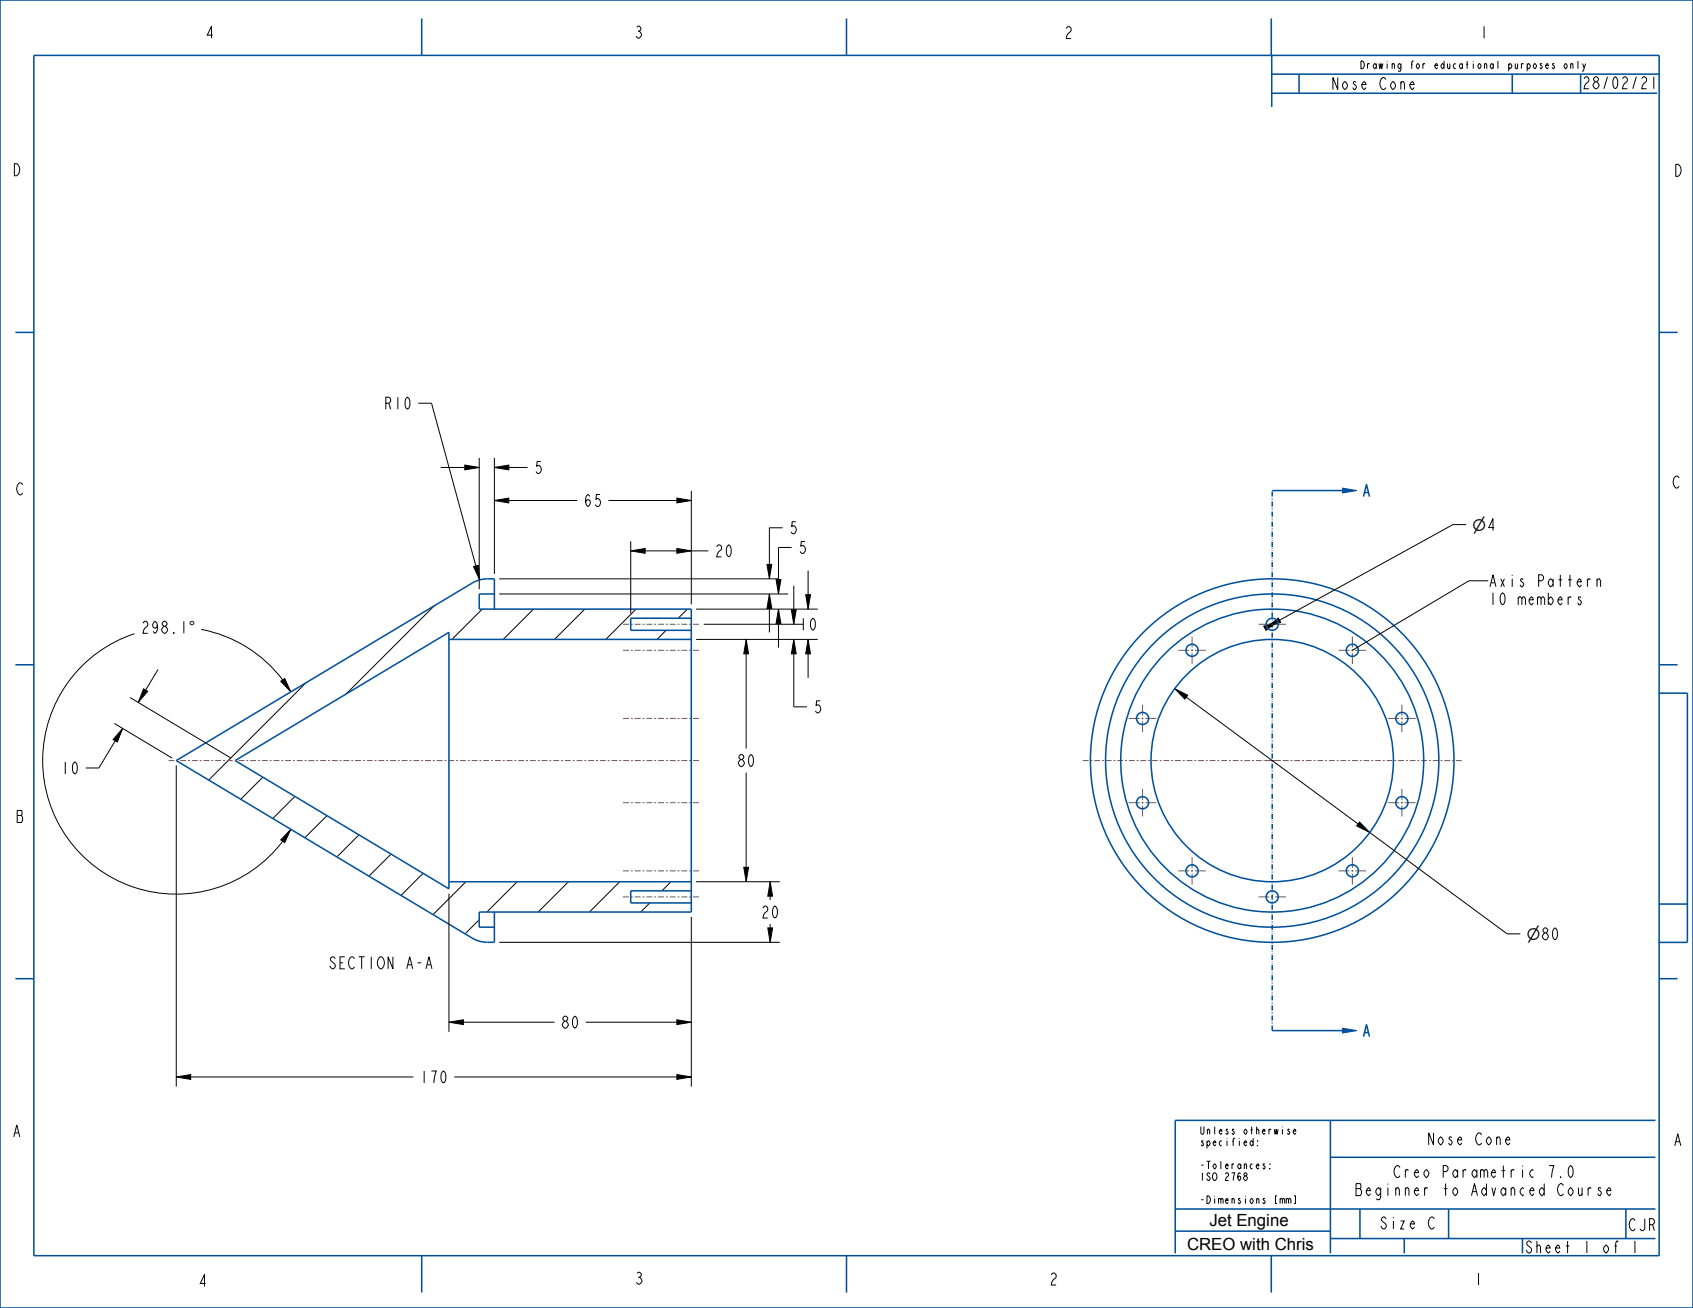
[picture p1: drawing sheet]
<svg xmlns="http://www.w3.org/2000/svg" width="559mm" height="432mm" viewBox="0 0 559 432" stroke-linecap="round" stroke-linejoin="round" font-family="sans-serif">
<path d="M443.1 339.4l4.8 .8-4.8 .8z" fill="#00509b"/>
<path d="M443.1 339.4l4.8 .8-4.8 .8z" fill="none" stroke="#00509b" stroke-width=".33"/>
<path d="M450 342.2l1-4 1 4M450.4 340.9h1.2" fill="none" stroke="#00509b" stroke-width=".51"/>
<path d="M443.1 161.1l4.8 .8-4.8 .8z" fill="#00509b"/>
<path d="M443.1 161.1l4.8 .8-4.8 .8z" fill="none" stroke="#00509b" stroke-width=".33"/>
<g fill="none" stroke="#00509b" stroke-width=".51">
<path d="M0 0h558.8v431.8h-558.8zM11.2 18.3h536.4v396.2h-536.4zM139.2 6.1v12.2M279.4 6.1v12.2M419.6 6.1v12.2M419.8 18.2v17.1M419.8 30.8h127.2M419.8 24.5h128.1M428.8 24.5v6.3M499.1 24.5v6.3M5.1 109.7h6.1M547.6 109.7h6.1"/>
<path d="M419.9 161.9h23.2M450 163.9l1-3.9 1 3.9M450.4 162.6h1.2M163.2 196.1h-5v5h70v100h-70v5h5M5.1 219.5h6.1M148.2 211.1h80M163.2 201.1v-10h-2.3a10 10 0 0 0-5.1 1.4l-97.6 58.6 97.6 58.6a10 10 0 0 0 5.1 1.4h2.3v-10M228.2 204.1h-20v4h20M547.6 219.5h6.1M547.5 228.8h9.4v82.3h-9.4M77.6 251.1l70.6-42.4v84.7zM148.2 291.1h80"/>
<path d="M228.2 294.1h-20v4h20M547.5 298.4h9.4M5.1 323.1h6.1M547.6 323.1h6.1M419.9 340.2h23.2M439.1 369.9v43.8M546.4 369.9h-158.5v43.8M387.9 399.1h158.5M439.1 382h107.3M448.9 399.1v9.8M478.1 399.1v9.8M536.7 399.1v9.8"/>
<path d="M139.2 414.5v12.2M279.4 414.5v12.2M387.9 406.4h51.2M419.6 414.5v12.2M439.1 408.9h107.3M463.5 408.9v4.8"/>
<circle cx="393.5" cy="214.7" r="2"/>
<circle cx="419.9" cy="206.1" r="2"/>
<circle cx="446.4" cy="214.7" r="2"/>
<circle cx="377.1" cy="237.2" r="2"/>
<circle cx="462.7" cy="237.2" r="2"/>
<circle cx="419.9" cy="251.1" r="60"/>
<circle cx="419.9" cy="251.1" r="55"/>
<circle cx="419.9" cy="251.1" r="50"/>
<circle cx="419.9" cy="251.1" r="40"/>
<circle cx="377.1" cy="265" r="2"/>
<circle cx="462.7" cy="265" r="2"/>
<circle cx="393.5" cy="287.5" r="2"/>
<circle cx="419.9" cy="296.1" r="2"/>
<circle cx="446.4" cy="287.5" r="2"/>
</g>
<path d="M419.9 340.2v-178.3" fill="none" stroke="#00509b" stroke-width=".51" stroke-dasharray="1.7 .5 .2 .3 .2 .5" stroke-linecap="butt"/>
<g fill="none" stroke="#000" stroke-width=".33">
<path d="M523.4 21l-.5 1.5M138.1 133.1h4.3l14.7 53.7M145.5 154.3h7.9M153.4 153.5l4.8 .8-4.8 .8zM158.2 151.1v43.4M163.2 154.3l4.7-.8v1.6zM163.2 151.1v38.4M167.9 154.3h6.2M163.2 165.2l4.7-.8v1.6zM167.9 165.2h22.6M200.8 165.2h22.6M208.2 178.7v23.8"/>
<path d="M223.4 164.4l4.8 .8-4.8 .8zM228.2 162.1v37.4M258.3 174.2h-4.4v12.1M483.9 173.2h-4.3l-57.3 31.6M493.2 174.2h-1.8l1.4-3v4M143.3 200l-29.1 29.1M156.3 187.1l1.5-.5 .5 4.8zM164.8 196.1h95.3M164.8 191.1h92.3M208.2 181.9l4.7-.8v1.6zM212.9 181.9h10.5M223.4 181.1l4.8 .8-4.8 .8z"/>
<path d="M228.2 181.9h5.6M253.2 186.3h1.5l-.8 4.8zM253.9 196.1l.8 4.7h-1.5zM256.2 191.3h1.5l-.8 4.8zM261.3 180.7h-4.4v10.6M262 193.4v7.9M265.9 196.3h1.6l-.8 4.8zM266.7 188.4v7.9M491.2 191.7h-6.4l-38.4 23M44.4 209.2a44.1 44.1 0 0 0-22.1 67.5 44.1 44.1 0 0 0 71 1M66.4 207.8a44.1 44.1 0 0 1 26.9 16.7M159.2 201.1l-10 10"/>
<path d="M176.1 201.1l-10 10M193 201.1l-10 10M209.9 201.1l-10 10M219.9 208.1l-3 3M226.9 201.1l-3 3M229.8 211.1h40.1M229.8 201.1h40.1M232.3 206.1h32.9M246.3 211.1l.8 4.7h-1.6zM246.3 215.8v31.3M253.9 200.8v8M256.9 201.1l.8 4.7h-1.5z"/>
<path d="M256.9 205.8v8M261.2 201.3h1.6l-.8 4.8zM262 211.1l.8 4.7h-1.6zM262 215.8v17.6h4.4M266.7 211.1l.8 4.7h-1.6zM266.7 215.8v8M417.1 206.7l4.6-1.6-3.8 3zM418.2 207.1l3.7-3 .8 1.3zM37.8 238.8l19 11.5M42.9 230.3l33.4 20M47.4 227.4l1.4 .8-3.2 3.7zM52.2 221l-4.1 6.8"/>
<path d="M92.7 224.9l1.3-.9 2 4.4zM101 225.4l-32.1 32.1M387.7 227.3l4.3 2.2-.9 1.3zM391.6 230.2l56.7 41.8M38 244.6l-5.4 8.9h-4.3M40.5 240.5l-1.8 4.5-1.3-.9zM58.2 252.7v106M58.7 250.8l-.4 .4M86.8 256.6l-7.3 7.3M246.3 255.1v31.2M96 273.8l-2 4.4-1.3-.9zM97.3 262.9l-7.3 7.3"/>
<path d="M107.9 269.3l-7.3 7.3M118.5 275.6l-7.3 7.3M448.7 271.4l3.4 3.4-4.3-2.2zM452.1 274.8l45.4 33.5h4.3M129.1 282l-7.3 7.2M139.6 288.3l-7.2 7.3M148.2 295v45.6M153.8 291.1l-10.9 10.8M170.7 291.1l-10 10M187.6 291.1l-10 10M204.6 291.1l-10 10M214.5 298.1l-3 3"/>
<path d="M221.5 291.1l-3 3M229.8 291.1h27.6M245.5 286.3h1.6l-.8 4.8zM254.2 291.1l.8 4.7h-1.6zM254.2 295.8v1.3M158.2 303.6l-4.7 4.7M164.8 311.1h92.6M228.2 302.7v56M253.4 306.3h1.6l-.8 4.8zM254.2 305.1v1.2M148.2 337.4l4.7-.7v1.5zM152.9 337.4h30.1"/>
<path d="M193.3 337.4h30.1M223.4 336.7l4.8 .7-4.8 .8zM58.2 355.5l4.7-.8v1.6zM62.9 355.5h73.5M149.9 355.5h73.5M223.4 354.7l4.8 .8-4.8 .8z"/>
</g>
<g fill="#000">
<path d="M153.4 153.5l4.8 .8-4.8 .8zM163.2 154.3l4.7-.8v1.6zM163.2 165.2l4.7-.8v1.6zM223.4 164.4l4.8 .8-4.8 .8zM156.3 187.1l1.5-.5 .5 4.8zM208.2 181.9l4.7-.8v1.6zM223.4 181.1l4.8 .8-4.8 .8zM253.2 186.3h1.5l-.8 4.8zM253.9 196.1l.8 4.7h-1.5zM256.2 191.3h1.5l-.8 4.8zM246.3 211.1l.8 4.7h-1.6zM256.9 201.1l.8 4.7h-1.5z"/>
<path d="M261.2 201.3h1.6l-.8 4.8zM262 211.1l.8 4.7h-1.6zM266.7 211.1l.8 4.7h-1.6zM265.9 196.3h1.6l-.8 4.8zM418.2 207.1l3.7-3 .8 1.3zM417.1 206.7l4.6-1.6-3.8 3zM47.4 227.4l1.4 .8-3.2 3.7zM92.7 224.9l1.3-.9 2 4.4zM387.7 227.3l4.3 2.2-.9 1.3zM40.5 240.5l-1.8 4.5-1.3-.9zM96 273.8l-2 4.4-1.3-.9zM448.7 271.4l3.4 3.4-4.3-2.2z"/>
<path d="M245.5 286.3h1.6l-.8 4.8zM254.2 291.1l.8 4.7h-1.6zM253.4 306.3h1.6l-.8 4.8zM148.2 337.4l4.7-.7v1.5zM223.4 336.7l4.8 .7-4.8 .8zM58.2 355.5l4.7-.8v1.6zM223.4 354.7l4.8 .8-4.8 .8z"/>
</g>
<g fill="none" stroke="#785055" stroke-width=".33">
<path d="M205.6 214.7h2M205.6 206.1h2M208.2 214.7h.7M208.2 206.1h.7M209.5 214.7h1.9M209.5 206.1h1.9M212.1 214.7h.6M212.1 206.1h.6M213.3 214.7h2M213.3 206.1h2M215.9 214.7h.7M215.9 206.1h.7"/>
<path d="M217.2 214.7h2M217.2 206.1h2M219.8 214.7h.6M219.8 206.1h.6M221.1 214.7h1.9M221.1 206.1h1.9M223.6 214.7h.7M223.6 206.1h.7M224.9 214.7h2M224.9 206.1h2M227.5 214.7h.6M227.5 206.1h.6"/>
<path d="M228.8 214.7h1.9M228.8 206.1h1.9M388.9 214.7h3.6M393.1 214.7h.7M393.5 210.1v3.6M393.5 214.4v.6M393.5 215.6v3.6M394.4 214.7h3.6M415.4 206.1h3.6M419.6 206.1h.6M420.9 206.1h3.6M441.8 214.7h3.6"/>
<path d="M446 214.7h.7M446.4 210.1v3.6M446.4 214.4v.6M446.4 215.6v3.6M447.3 214.7h3.6M205.6 237.2h2M208.2 237.2h.7M209.5 237.2h1.9M212.1 237.2h.6M213.3 237.2h2M215.9 237.2h.7M217.2 237.2h2"/>
<path d="M219.8 237.2h.6M221.1 237.2h1.9M223.6 237.2h.7M224.9 237.2h2M227.5 237.2h.6M228.8 237.2h1.9M372.6 237.2h3.6M376.8 237.2h.6M377.1 232.6v3.6M377.1 236.9v.6M377.1 238.1v3.6M378.1 237.2h3.6"/>
<path d="M458.2 237.2h3.6M462.4 237.2h.6M462.7 232.6v3.6M462.7 236.9v.6M462.7 238.1v3.6M463.7 237.2h3.6M55.6 251.1h2M58.2 251.1h.7M59.5 251.1h1.9M62.1 251.1h.6M63.3 251.1h2M65.9 251.1h.6"/>
<path d="M67.2 251.1h1.9M69.8 251.1h.6M71 251.1h2M73.6 251.1h.6M74.9 251.1h1.9M77.5 251.1h.6M78.7 251.1h2M81.3 251.1h.6M82.6 251.1h1.9M85.2 251.1h.6M86.4 251.1h2M89 251.1h.6"/>
<path d="M90.3 251.1h1.9M92.8 251.1h.7M94.1 251.1h2M96.7 251.1h.6M98 251.1h1.9M100.5 251.1h.7M101.8 251.1h2M104.4 251.1h.6M105.7 251.1h1.9M108.2 251.1h.7M109.5 251.1h2M112.1 251.1h.6"/>
<path d="M113.3 251.1h2M115.9 251.1h.7M117.2 251.1h1.9M119.8 251.1h.6M121 251.1h2M123.6 251.1h.7M124.9 251.1h1.9M127.5 251.1h.6M128.7 251.1h2M131.3 251.1h.7M132.6 251.1h1.9M135.2 251.1h.6"/>
<path d="M136.4 251.1h2M139 251.1h.6M140.3 251.1h1.9M142.9 251.1h.6M144.1 251.1h2M146.7 251.1h.6M148 251.1h1.9M150.6 251.1h.6M151.8 251.1h2M154.4 251.1h.6M155.7 251.1h1.9M158.3 251.1h.6"/>
<path d="M159.5 251.1h2M162.1 251.1h.6M163.4 251.1h1.9M165.9 251.1h.7M167.2 251.1h2M169.8 251.1h.6M171.1 251.1h1.9M173.6 251.1h.7M174.9 251.1h2M177.5 251.1h.6M178.8 251.1h1.9M181.3 251.1h.7"/>
<path d="M182.6 251.1h2M185.2 251.1h.6M186.4 251.1h2M189 251.1h.7M190.3 251.1h1.9M192.9 251.1h.6M194.1 251.1h2M196.7 251.1h.7M198 251.1h1.9M200.6 251.1h.6M201.8 251.1h2M204.4 251.1h.7"/>
<path d="M205.7 251.1h1.9M208.3 251.1h.6M209.5 251.1h2M212.1 251.1h.6M213.4 251.1h1.9M216 251.1h.6M217.2 251.1h2M219.8 251.1h.6M221.1 251.1h1.9M223.7 251.1h.6M224.9 251.1h2M227.5 251.1h.6"/>
<path d="M228.8 251.1h1.9M357.4 251.1h1.9M359.9 251.1h.7M361.2 251.1h1.9M363.7 251.1h.7M365 251.1h1.9M367.5 251.1h.7M368.8 251.1h1.9M371.3 251.1h.7M372.6 251.1h1.9M375.2 251.1h.6M376.4 251.1h1.9"/>
<path d="M379 251.1h.6M380.2 251.1h1.9M382.8 251.1h.6M384 251.1h2M386.6 251.1h.6M387.8 251.1h2M390.4 251.1h.6M391.7 251.1h1.9M394.2 251.1h.6M395.5 251.1h1.9M398 251.1h.6M399.3 251.1h1.9"/>
<path d="M401.8 251.1h.7M403.1 251.1h1.9M405.6 251.1h.7M406.9 251.1h1.9M409.4 251.1h.7M410.7 251.1h1.9M413.2 251.1h.7M414.5 251.1h1.9M417.1 251.1h5.7M423.4 251.1h1.9M425.9 251.1h.7M427.2 251.1h1.9"/>
<path d="M429.8 251.1h.6M431 251.1h1.9M433.6 251.1h.6M434.8 251.1h1.9M437.4 251.1h.6M438.6 251.1h2M441.2 251.1h.6M442.4 251.1h2M445 251.1h.6M446.3 251.1h1.9M448.8 251.1h.6M450.1 251.1h1.9"/>
<path d="M452.6 251.1h.6M453.9 251.1h1.9M456.4 251.1h.7M457.7 251.1h1.9M460.2 251.1h.7M461.5 251.1h1.9M464 251.1h.7M465.3 251.1h1.9M467.8 251.1h.7M469.1 251.1h1.9M471.7 251.1h.6M472.9 251.1h1.9"/>
<path d="M475.5 251.1h.6M476.7 251.1h1.9M479.3 251.1h.6M480.5 251.1h2M205.6 265h2M208.2 265h.7M209.5 265h1.9M212.1 265h.6M213.3 265h2M215.9 265h.7M217.2 265h2M219.8 265h.6"/>
<path d="M221.1 265h1.9M223.6 265h.7M224.9 265h2M227.5 265h.6M228.8 265h1.9M372.6 265h3.6M376.8 265h.6M377.1 260.5v3.5M377.1 264.7v.6M377.1 265.9v3.6M378.1 265h3.6M458.2 265h3.6"/>
<path d="M462.4 265h.6M462.7 260.5v3.5M462.7 264.7v.6M462.7 265.9v3.6M463.7 265h3.6M205.6 296.1h2M205.6 287.5h2M208.2 296.1h.7M208.2 287.5h.7M209.5 296.1h1.9M209.5 287.5h1.9M212.1 296.1h.6"/>
<path d="M212.1 287.5h.6M213.3 296.1h2M213.3 287.5h2M215.9 296.1h.7M215.9 287.5h.7M217.2 296.1h2M217.2 287.5h2M219.8 296.1h.6M219.8 287.5h.6M221.1 296.1h1.9M221.1 287.5h1.9M223.6 296.1h.7"/>
<path d="M223.6 287.5h.7M224.9 296.1h2M224.9 287.5h2M227.5 296.1h.6M227.5 287.5h.6M228.8 296.1h1.9M228.8 287.5h1.9M388.9 287.5h3.6M393.1 287.5h.7M393.5 283v3.5M393.5 287.2v.6M393.5 288.4v3.6"/>
<path d="M394.4 287.5h3.6M415.4 296.1h3.6M419.6 296.1h.6M420.9 296.1h3.6M441.8 287.5h3.6M446 287.5h.7M446.4 283v3.5M446.4 287.2v.6M446.4 288.4v3.6M447.3 287.5h3.6"/>
</g>
<g font-size="5.5">
<text x="485.9" y="175.2">⌀</text>
<text x="62.3" y="209.1">°</text>
<text x="503.8" y="310.3">⌀80</text>
<text x="503.8" y="310.3">⌀</text>
<text x="399.2" y="404.6">Jet Engine</text>
<text x="391.8" y="412.6">CREO with Chris</text>
</g>
<g font-size="5.2">
<text x="67.6" y="12.6">4</text>
<text x="209.2" y="12.6">3</text>
<text x="351.1" y="12.7">2</text>
<text x="488.2" y="12.6">1</text>
<text x="439.2" y="29.6">Nose Cone</text>
<text x="3.9" y="58">D</text>
<text x="552.3" y="58.2">D</text>
<text x="126.6" y="135.1">R10</text>
<text x="176.1" y="156.3">5</text>
<text x="551.8" y="161.1">C</text>
<text x="5.1" y="163.4">C</text>
<text x="192.5" y="167.2">65</text>
<text x="260.3" y="176.2">5</text>
<text x="235.8" y="183.8">20</text>
<text x="263.3" y="182.7">5</text>
<text x="491.2" y="193.7">Axis Pattern</text>
<text x="491.2" y="199.7">10 members</text>
<text x="46.4" y="209.1">298.1°</text>
<text x="263.6" y="208.1">10</text>
<text x="268.4" y="235.3">5</text>
<text x="19.9" y="255.5">10</text>
<text x="243.1" y="253.1">80</text>
<text x="5.1" y="271.5">B</text>
<text x="251" y="303.1">20</text>
<text x="108.9" y="319.8">SECTION A-A</text>
<text x="185" y="339.4">80</text>
<text x="138.4" y="357.5">170</text>
<text x="3.9" y="375.3">A</text>
<text x="470.8" y="378">Nose Cone</text>
<text x="552.2" y="378.2">A</text>
<text x="460.4" y="388.8">Creo Parametric 7.0</text>
<text x="448.1" y="394.7">Beginner to Advanced Course</text>
<text x="455.2" y="405.7">Size C</text>
<text x="537.3" y="406.3">CJR</text>
<text x="65.3" y="424.7">4</text>
<text x="209.3" y="424">3</text>
<text x="346.2" y="424.2">2</text>
<text x="486.4" y="424.2">1</text>
</g>
<g font-size="5.2" fill="#00509b">
<text x="522" y="29.3">28/02/21</text>
<text x="503.1" y="413.7">Sheet 1 of 1</text>
</g>
<g font-size="3.3">
<text x="448.7" y="22.7">Drawing for educational purposes only</text>
<text x="395.8" y="374.5">Unless otherwise</text>
<text x="395.8" y="378.3">specified:</text>
<text x="395.8" y="385.9">-Tolerances:</text>
<text x="395.8" y="389.7">ISO 2768</text>
<text x="395.8" y="397.3">-Dimensions [mm]</text>
</g>
</svg>
